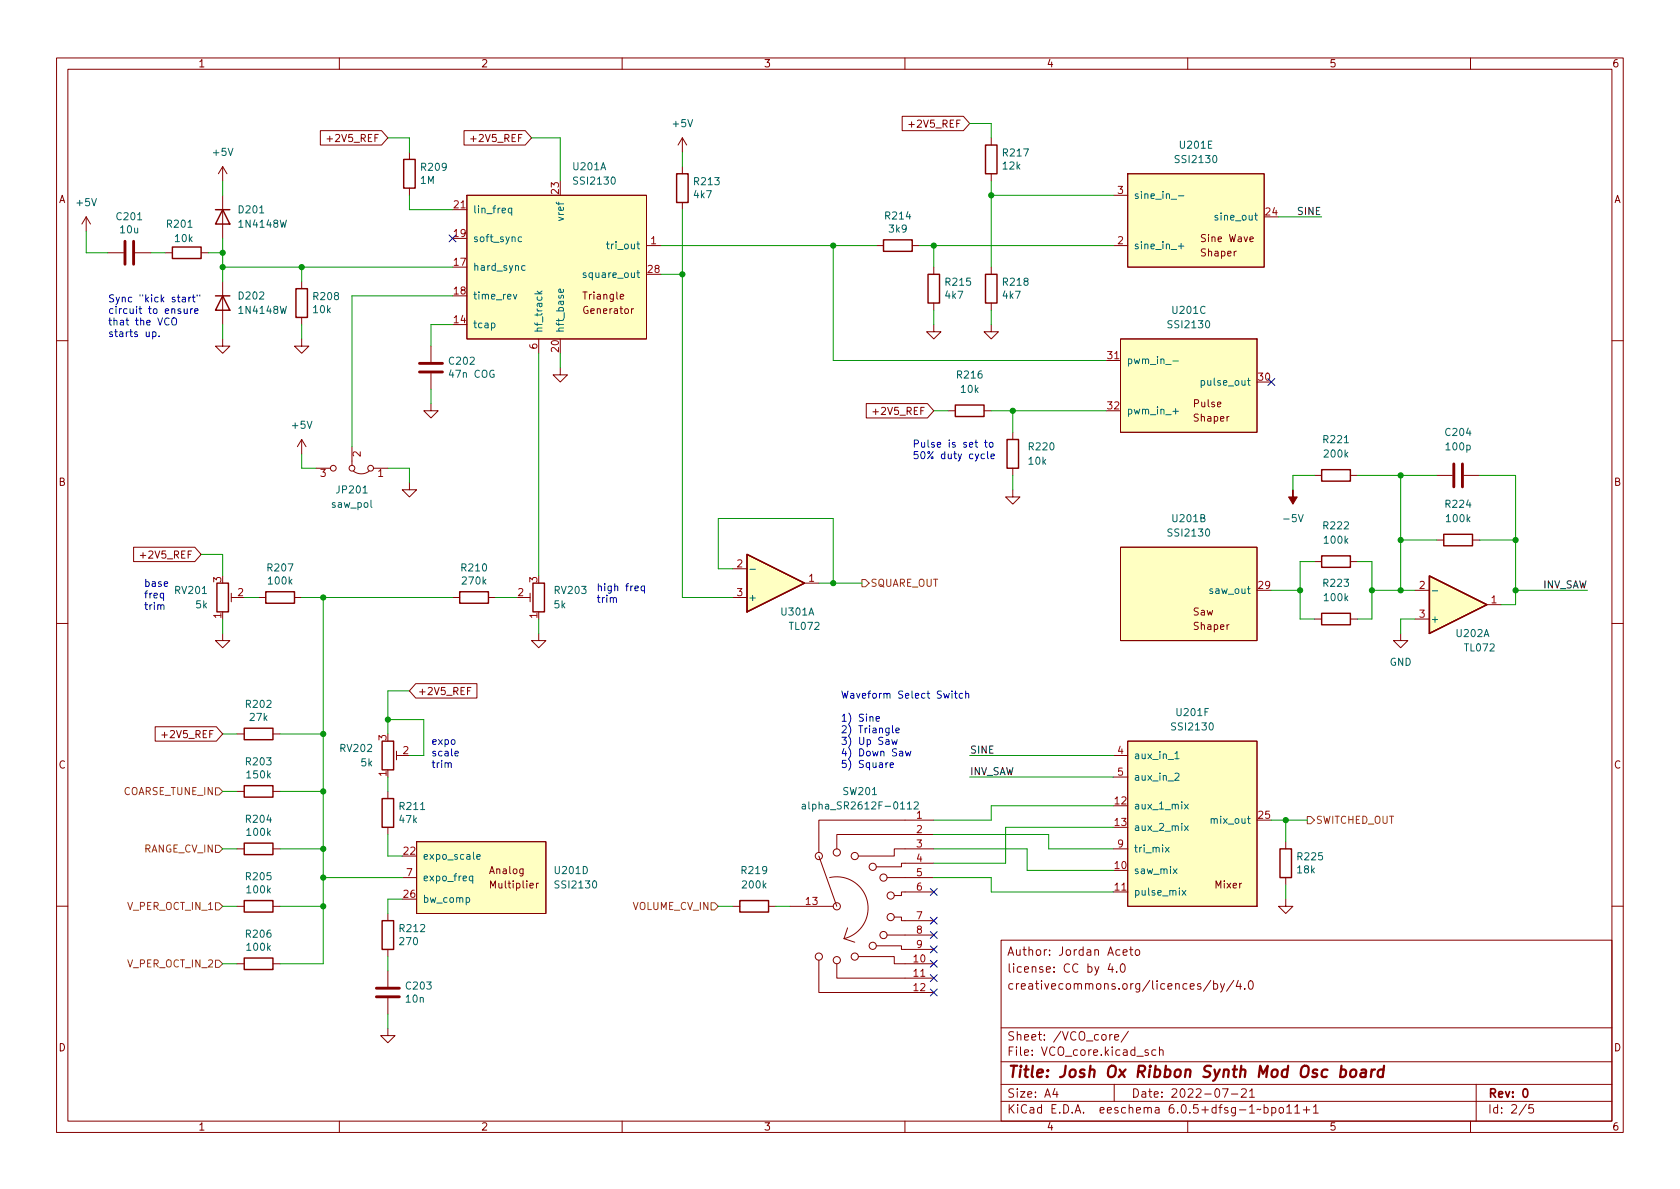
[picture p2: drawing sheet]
<svg xmlns="http://www.w3.org/2000/svg" width="297mm" height="210mm" viewBox="0 0 297 210" stroke-linecap="round" stroke-linejoin="round" font-family="sans-serif">
<g fill="none" stroke="#840000" stroke-width=".18">
<path d="M10 10.2h277v190.1h-277zM12 12.2h273v186.1h-273zM60 10.2v2M110 10.2v2M160 10.2v2M210 10.2v2M260 10.2v2M15.2 38.3l-.7 1.3M15.2 38.3v2.6M15.2 38.3l.8 1.3M39.4 29.5l-.8 1.2M39.4 29.5v2.5"/>
<path d="M39.4 34.5v7.7M39.4 29.5l.7 1.2M56.6 23.1h10.9l1.1 1.3-1.1 1.2h-10.9zM57.8 24.6h1M72.4 26.9v1.3M72.4 33.3v1.2M80 37.1h2.5M82 23.1h10.9l1.1 1.3-1.1 1.2h-10.9zM82.5 34.5h31.8v25.4h-31.8zM83.2 24.6h1M120.6 24.4v2.5M120.6 29.5v1.2"/>
<path d="M120.6 35.8v1.3M120.6 24.4l-.7 1.2M120.6 24.4l.8 1.2M159.5 20.6h10.8l1.1 1.2-1.1 1.3h-10.8zM160.7 22h1M175.3 24.4v1.2M175.3 30.7v1.3M196.8 34.5h2.6M199.4 30.7h24.1v16.5h-24.1zM19 44.7h2.8M23.9 44.7h2.8M29.2 44.7h1.3"/>
<path d="M35.6 44.7h1.2M39.4 59.9v1.3h1.2l-1.2 1.3-1.3-1.3h1.3M39.4 49.8v7.6M53.3 59.9v1.3h1.3l-1.3 1.3-1.2-1.3h1.2M53.3 49.8v1.2M53.3 56.1v1.3M95.2 59.9v2.6M109.7 52.5l.6-.2-.1-.2-.4-.1-.1 .2v.6h.5M112 54.6l-.3 .2M114.3 43.4h2.5M154.9 43.4h1.3M161.3 43.4h1.3"/>
<path d="M165.1 57.4v1.3h1.3l-1.3 1.2-1.3-1.2h1.3M165.1 47.2v1.3M165.1 53.6v1.3M175.3 57.4v1.3h1.2l-1.2 1.2-1.3-1.2h1.3M175.3 47.2v1.3M175.3 53.6v1.3M196.8 43.4h2.6M198.1 59.9h24.1v16.5h-24.1zM10 60.2h2M53.3 77.7l-.7 1.3M53.3 77.7v2.6M53.3 77.7l.8 1.3"/>
<path d="M62.2 79v3.3M76.2 71.4v1.2h1.3l-1.3 1.3-1.3-1.3h1.3M76.2 61.2v2.8M76.2 66v2.8M99.1 65v1.3h1.2l-1.2 1.3-1.3-1.3h1.3M153.2 71.4h10.8l1.1 1.2-1.1 1.3h-10.8zM154.3 72.8h1M167.6 72.6h1.3M174 72.6h1.3M179.1 76.4v1.3M195.6 63.7h2.5M285 60.2h2"/>
<path d="M23.6 96.8h10.8l1.2 1.2-1.2 1.3h-10.8zM24.8 98.2h1M55.9 82.8h2.5M62.5 83.3a2.26 2.26 0 0 0 2.8 0M66 82.8h2.6M72.4 85.3v1.3h1.3l-1.3 1.3-1.3-1.3h1.3M179.1 86.6v1.3h1.2l-1.2 1.2-1.3-1.2h1.3M179.1 82.8v1.3M198.1 96.8h24.1v16.5h-24.1zM232.4 99.3h1.3M232.4 84.1h1.3M238.8 99.3h1.2"/>
<path d="M238.8 84.1h1.2M254 95.5h1.3M254 84.1h2.8M258.8 84.1h2.8M260.3 95.5h1.3M10 110.2h2M39.4 112v1.3h-1.3l1.3 1.2 1.2-1.2h-1.2M40.9 105.7h1M40.9 104.9v1.5M45.7 105.7h1.3M52.1 105.7h1.2M80 105.7h1.3"/>
<path d="M86.4 105.7h1.2M92.7 105.7h1M93.7 104.9v1.5M95.2 112v1.3h-1.2l1.2 1.2 1.3-1.2h-1.3M129.5 105.7h2.6M129.5 100.6h2.6M142.2 103.1h2.6M232.4 109.5h1.3M238.8 109.5h1.2M247.6 112v1.3h1.3l-1.3 1.2-1.2-1.2h1.2M250.2 104.4h2.5M250.2 109.5h2.5"/>
<path d="M262.9 106.9h2.5M285 110.2h2M27.4 128.5h10.9l1.1 1.3-1.1 1.3h-10.9zM28.6 130h1M41.9 129.8h1.3M41.9 139.9h1.3M48.3 129.8h1.2M48.3 139.9h1.2M68.6 139.9v1.3M70.1 133.6h1M70.1 132.8v1.6M73.5 120.9h10.8v2.5h-10.8l-1.1-1.2z"/>
<path d="M83.3 121.6h-.6v1.2M196.8 133.6h2.6M196.8 137.4h2.6M199.4 131.1h22.8v29.2h-22.8zM41.9 150.1h1.3M48.3 150.1h1.2M68.6 146.3v1.3M71.1 155.2h2.6M73.7 148.8h22.8v12.7h-22.8zM94.8 156.2v.8M95.2 156.2l-.4 .2M144.8 151.4l3.2 8.9"/>
<path d="M146.7 155.2a5.5 5.5 0 0 1 6.6 4.1 5.5 5.5 0 0 1-4.1 6.7M156.8 155.2h8.3M165.1 145h-20.3v5.7M165.1 147.6h-17.1v2.5M165.1 150.1h-7v1.3h-6.3M165.1 152.6h-5.7v.7h-4.5M165.1 157.7h-5.7v.7h-1.3M196.8 157.7h2.6M196.8 150.1h2.6M227.3 159v1.3h1.3l-1.3 1.2-1.2-1.2h1.2M227.3 148.8v1.3M227.3 155.2v1.3"/>
<path d="M10 160.2h2M41.9 160.3h1.3M41.9 170.4h1.3M48.3 160.3h1.2M48.3 170.4h1.2M68.6 161.5v1.3M68.6 167.9v1.3M68.6 171.7v2.8M68.6 176.5v2.8M129.5 160.3h1.3M135.9 160.3h1.3M139.7 160.3h7.6"/>
<path d="M144.8 169.8v5.7h20.3M148 170.4v2.6h17.1M149.2 166l1.9 .6M149.9 164.1l-.7 1.9M151.8 169.2h6.3v1.2h7M154.9 167.3h4.5v.6h5.7M156.8 165.3h8.3M158.1 162.2h1.3v.6h5.7M177 166.3h108v32h-108zM196.3 170.4l-.4 1h1M196.6 170.9v1M197.4 171.8v.1"/>
<path d="M198.2 170.6l.2-.2a.81 .81 0 0 1 .6 .7 .81 .81 0 0 1-.3 .8h-.1a.81 .81 0 0 1-.4-1.3zM198.6 168.4l.7-.1-.1-.3-.4-.1-.2 .2v.8h.6M199.7 167.9h.6M199.9 167.4v1.3l.4 .2M200.9 168l.3-.1 .3 .3v.4l-.3 .3h-.3l-.2-.3v-.4zM214.1 173.4l-1.3 1.9M214.6 174l.4-.1 .3 .3v.4l-.2 .3h-.5M214.6 173.4v1.5M215.8 173.9l.3 1M216.5 173.9l-.5 1.4-.2 .1M218.1 173.4l-1.2 1.9M218.9 173.4l-.3 1h.9"/>
<path d="M219.3 173.9v1M220.1 174.8v.1M220.9 173.6l.2-.2a.81 .81 0 0 1 .6 .7 .81 .81 0 0 1-.3 .8h-.2a.81 .81 0 0 1-.3-1.3zM285 160.2h2M60 198.3v2M68.6 181.9v1.2h1.2l-1.2 1.3-1.3-1.3h1.3M110 198.3v2M160 198.3v2M177 194.8h108M177 191.8h108M177 187.8h108M177 181.8h108"/>
<path d="M186.5 192.5l-.4 1h1M186.9 193v1M196.6 182.9l-.2 .1-.2 .2M197 191.8v3M197.1 183.4l.7-.1-.1-.3-.4-.1-.2 .2v.8h.6M199.5 182.4l-1.3 1.9M203 185.7l-.4-.1-.2 .2 .1 .3 .5 .1v.4h-.6M204.4 185.7l-.5-.1-.3 .3v.4l.2 .3h.6M205 185.8l.2-.2 .4 .1v.9M205 185.1v1.5M210 198.3v2M216.1 192.5h1l-.6 1.5"/>
<path d="M217.7 193.5h1.2M219.5 192.7l.6-.2 .2 .2 .1 .3-1 1h1M220.9 193l.5-.5v1.5M220.9 194h.9M223.5 195.9l.4-.1 .3 .3v.4l-.1 .3h-.6M223.5 195.3v1.5M224.9 195.9l.4-.1 .3 .3v.4l-.2 .3h-.5M224.9 195.8v1.5M226.3 195.9l.3-.1 .3 .3v.4l-.3 .3h-.3l-.2-.3v-.4zM227.5 195.8l.4-.5v1.5M227.5 196.8h.9M228.9 195.8l.5-.5v1.5"/>
<path d="M228.9 196.8h.9M230.4 196.3h1.2M231 195.7v1.1M232.2 195.8l.4-.5v1.5M232.2 196.8h.9M260 198.3v2M261 191.8v6.5M269.9 195.3l-1.3 1.9M271.1 195.3h-.7l-.1 .7 .2-.1 .5 .1 .2 .2-.1 .5-.2 .1-.6-.1"/>
<circle cx="58.9" cy="82.8" r=".51"/>
<circle cx="62.2" cy="82.8" r=".51"/>
<circle cx="65.5" cy="82.8" r=".51"/>
<circle cx="144.8" cy="151.4" r=".63"/>
<circle cx="148" cy="150.7" r=".63"/>
<circle cx="151.1" cy="151.4" r=".63"/>
<circle cx="154.3" cy="153.3" r=".63"/>
<circle cx="156.2" cy="155.2" r=".63"/>
<circle cx="157.5" cy="158.4" r=".63"/>
<circle cx="144.8" cy="169.2" r=".63"/>
<circle cx="148" cy="160.3" r=".63"/>
<circle cx="148" cy="169.8" r=".63"/>
<circle cx="151.1" cy="169.2" r=".63"/>
<circle cx="154.3" cy="167.3" r=".63"/>
<circle cx="156.2" cy="165.3" r=".63"/>
<circle cx="157.5" cy="162.2" r=".63"/>
</g>
<path d="M269.4 192.7l.2-.2a.8 .8 0 0 1 .5 .8 .8 .8 0 0 1-.5 .7l-.2-.1-.1-.4z" fill="none" stroke="#840000" stroke-width=".3"/>
<path d="M237.1 189.2l.2-.1 .6 .1 .1 .3-.1 .6a.66 .66 0 0 1-.9 .3M238.9 189.3a.52 .52 0 0 1 .5-.2 .52 .52 0 0 1 .4 .4v.6a.55 .55 0 0 1-.6 .4 .55 .55 0 0 1-.5-.4zM240.7 189.2l.2-.1 .6 .1-.1 1.3M241.5 189.6l-.7 .1a.4 .4 0 0 0-.3 .3 .4 .4 0 0 0 .3 .5l.6-.1M242.5 189.1l-.1 1.4M243.1 189.1l-.4 .1-.2 .3M244.6 189.2a.66 .66 0 0 0-1 .3v.6l.1 .3 .2 .1 .6-.1M244.7 188.5l-.2 2" fill="none" stroke="#840000" stroke-width=".4"/>
<g fill="none" stroke="#840000" stroke-width=".25">
<path d="M38.1 37.1h2.5M39.4 37.1l1.2 2.5h-2.5zM71.4 28.2h2v5.1h-2zM119.6 30.7h2.1v5.1h-2.1zM174.2 25.6h2.1v5.1h-2.1zM30.5 43.7h5.1v2h-5.1zM38.1 52.3h2.5M39.4 52.3l1.2 2.6h-2.5zM52.3 51h2.1v5.1h-2.1zM156.2 42.4h5.1v2h-5.1zM164.1 48.5h2v5.1h-2zM174.2 48.5h2.1v5.1h-2.1z"/>
<path d="M168.9 71.6h5.1v2.1h-5.1zM178.1 77.7h2v5.1h-2zM132.1 98l10.1 5.1-10.1 5.1zM233.7 98.3h5.1v2h-5.1zM233.7 83.1h5.1v2h-5.1zM255.3 94.5h5v2h-5zM38.4 103.1h2v5.1h-2zM47 104.6h5.1v2.1h-5.1zM81.3 104.6h5.1v2.1h-5.1zM94.2 103.1h2.1v5.1h-2.1zM233.7 108.5h5.1v2h-5.1zM252.7 101.8l10.2 5.1-10.2 5.1z"/>
<path d="M43.2 128.8h5.1v2h-5.1zM43.2 138.9h5.1v2.1h-5.1zM67.6 131.1h2v5h-2zM43.2 149.1h5.1v2h-5.1zM43.2 159.3h5.1v2h-5.1zM67.6 141.2h2v5.1h-2zM130.8 159.3h5.1v2h-5.1zM226.3 150.1h2v5.1h-2zM43.2 169.4h5.1v2h-5.1zM67.6 162.8h2v5.1h-2z"/>
</g>
<path d="M22.1 42.7v4M23.6 42.7v4M74.2 65.8h4M74.2 64.3h4M257 82v4.1M258.6 82v4.1M66.5 176.3h4.1M66.5 174.7h4.1" fill="none" stroke="#840000" stroke-width=".51"/>
<g fill="none" stroke="#006464" stroke-width=".18">
<path d="M90.5 36.9l-.4-.1-.2 .2 .1 .6h.5M90.5 36.8v1.3M208.3 34.6h1M86.9 57.2l.4-.1 .2 .3-.1 .5h-.5M90.8 52l.3 .9 .3-.9M92.2 41.9h-.3l-.3 .2 .1 .6h.5M92.8 47h-.3l-.3 .2 .2 .6h.4M94.6 52h1.2M95 51.5l.5 .5M95.8 51.5l-.5 .3M99.6 51.2v.3l-.1 .2-.7-.1v-.4l.3-.1 .1 .6M103.6 48.3l-.3-.1-.2 .2 .1 .2 .4 .1v.3h-.5"/>
<path d="M208.3 43.5h1M208.8 43v1M207.4 63.8h.9M207.4 72.7h.9M207.9 72.2v1M65.6 88.5v1l.2 .2M132.6 100.7h1M253.2 104.5h1M207.7 133.3l.4-.4v1.3M207.7 136.8l.5-.1 .3 .4-.8 .9h.8M207.7 134.2h.8M82.4 158.8l.4-.1 .2 .3-.1 .5h-.5"/>
<path d="M83.6 155l-.4-.1-.2 .3 .1 .5h.5M83.6 154.9v1.3M84.3 151.5l.6-.1v-.2l-.4-.1-.2 .2 .1 .6h.5M141.9 142.3h.4l.1 .8M142.4 142.5l-.4 .1-.2 .2 .2 .3 .4-.1M160.4 143.1h.8M161.6 141.9l.5-.1 .3 .4-.8 .9h.8M206 149.8l.7 .9M206.7 149.8l-.7 .9M207.4 153.6l.7 .9M208.1 153.6l-.7 .9M209 157.5l.7 .8"/>
<path d="M209.4 142.2l.7 .9M209.4 146l.7 .9M209.7 157.5l-.7 .8M210.1 142.2l-.7 .9M210.1 146l-.7 .9"/>
</g>
<g fill="#ffffc2" stroke="#ffffc2" stroke-width=".18">
<path d="M199.4 131.1h22.8v29.2h-22.8z"/>
<path d="M132.1 98l10.1 5.1-10.1 5.1z"/>
<path d="M198.1 59.9h24.1v16.5h-24.1z"/>
<path d="M199.4 30.7h24.1v16.5h-24.1z"/>
<path d="M73.7 148.8h22.8v12.7h-22.8z"/>
<path d="M252.7 101.8l10.2 5.1-10.2 5.1z"/>
<path d="M82.5 34.5h31.8v25.4h-31.8z"/>
<path d="M198.1 96.8h24.1v16.5h-24.1z"/>
</g>
<path d="M228.6 86.6v1.3h.8l-.8 1.2-.8-1.2h.8z" fill="#840000" stroke="#840000" stroke-width=".18"/>
<path d="M152.4 102.5h.6l.7 .6-.7 .7h-.6zM38.1 139.3h.6l.7 .6-.7 .7h-.6zM38.1 149.5h.6l.7 .6-.7 .6h-.6zM38.1 159.6h.6l.7 .7-.7 .6h-.6zM125.7 159.6h.7l.6 .7-.6 .6h-.7zM231.1 144.4h.7l.6 .6-.6 .7h-.7zM38.1 169.8h.6l.7 .6-.7 .7h-.6z" fill="none" stroke="#725600" stroke-width=".18"/>
<g fill="none" stroke="#0000c2" stroke-width=".18">
<path d="M27 58.7h.4l.2 .2-.1 .6h-.5M27 58.7v1.3M28.1 59.4v.1M29.9 56.3a.6 .6 0 0 0-.8 .5 .6 .6 0 0 0 .5 .7l.3-.1M30.6 56.3l.1-.1a.43 .43 0 0 1 .5 .4v.5a.42 .42 0 0 1-.4 .4 .42 .42 0 0 1-.4-.4v-.5zM32.2 52.6h.5l.1 .8M32.6 54.6v.8h.3l.2-.1M32.8 52.9h-.4l-.2 .2 .2 .3 .4-.1M33.1 54.6v.8M33.4 52.5v.9M33.7 54.6v.8M33.8 52.5l-.4 .3"/>
<path d="M34 52.5h.5M34.1 54.6l-.4 .2M34.2 52.1v1.1l.3 .2M34.4 55l.6-.1v-.2l-.4-.1-.2 .2 .1 .6h.5M34.9 52.1v.3M35.3 52.1v.3M174.1 78.2h.5M174.2 77.8v1.1l.4 .2M174.6 79.8v1.1l.2 .2M175 78.3l.3-.1 .3 .3v.3l-.3 .3-.3-.1-.1-.2zM174.1 80.3h-.4l-.2 .2 .1 .6h.5M175.2 80.7l.6-.1v-.3h-.4l-.2 .2 .1 .6h.5"/>
<path d="M28.4 107.1l.2-.2 .3 .1 .1 .8M108.4 105.9l.2-.2h.3l.1 .8M112.3 104.1l.6-.2-.1-.2-.4-.1-.1 .2v.6h.5M114 103.7l-.4-.1-.3 .3 .2 .5h.5M114 103.6v1.3M79.2 135.1l.2-.2h.3l.1 .8M80.4 133.3l.7-.2-.1-.2-.4-.1-.2 .2 .1 .6h.5M154.9 127.1l.6-.1-.1-.2-.3-.1-.2 .2 .1 .6h.4M157 134.9l-.4 .2M157.4 135.3l.6-.1-.1-.3h-.3l-.2 .2v.6h.5M157.7 130.8l.2 .8 .3-.6 .2 .6 .2-.8M157.8 128.3v1.1l.2 .2"/>
<path d="M158.4 129.2l.6-.1-.1-.3-.3-.1-.2 .2 .1 .6h.4M160.1 132.8l.2 .9 .3-.6 .2 .6 .3-.9M168.3 122.2v.1M168.3 122.6v.9M168.7 122.6h.5M168.9 122.2v1.1l.3 .2M170.2 122.7l-.4-.1-.2 .3 .1 .5h.5M170.7 122.7l.2-.1 .3 .1 .1 .8M170.7 122.2v1.3"/>
</g>
<g fill="none" stroke="#009600" stroke-width=".18">
<path d="M39.4 32v2.5M68.6 24.4h3.8v2.5M72.4 34.5v2.6h7.6M94 24.4h5.1v7.6M120.6 37.1v68.6h8.9M120.6 26.9v2.6M171.4 21.8h3.9v2.6M175.3 32v15.2M175.3 34.5h21.5M226.1 38.3h7.6M15.2 40.9v3.8h3.8M26.7 44.7h2.5"/>
<path d="M36.8 44.7h2.6M39.4 42.2v7.6M39.4 57.4v2.5M39.4 47.2h40.6M53.3 47.2v2.6M53.3 57.4v2.5M80 52.3h-17.8v26.7M80 57.4h-3.8v3.8M116.8 43.4h38.1M116.8 48.5h3.8M147.3 43.4v20.3h48.3M162.6 43.4h34.2"/>
<path d="M165.1 43.4v3.8M165.1 54.9v2.5M175.3 54.9v2.5M76.2 68.8v2.6M95.2 62.5v39.3M99.1 62.5v2.5M165.1 72.6h2.5M175.3 72.6h20.3M179.1 72.6v3.8M35.6 98h3.8v3.8M53.3 80.3v2.5h2.6M68.6 82.8h3.8v2.5"/>
<path d="M179.1 84.1v2.5M232.4 99.3h-2.5v10.2h2.5M232.4 84.1h-3.8v2.5M240 99.3h2.6v10.2h-2.6M240 84.1h14M247.6 84.1v20.3M247.6 95.5h6.4M261.6 84.1h6.4v22.8h-2.6M261.6 95.5h6.4M39.4 109.5v2.5M43.2 105.7h2.5M53.3 105.7h26.7"/>
<path d="M57.1 105.7v64.7h-7.6M87.6 105.7h3.8M95.2 109.5v2.5M129.5 100.6h-2.5v-8.9h20.3v11.4M144.8 103.1h7.6M224.8 104.4h5.1M242.6 104.4h7.6M250.2 109.5h-2.6v2.5M268 104.4h12.7M39.4 129.8h2.5M39.4 139.9h2.5M49.5 129.8h7.6"/>
<path d="M49.5 139.9h7.6M68.6 137.4v2.5M68.6 127.2h6.3v6.4h-2.5M72.4 122.2h-3.8v7.6M171.4 133.6h25.4M171.4 137.4h25.4M39.4 150.1h2.5M49.5 150.1h7.6M57.1 155.2h14M68.6 147.6v3.8h2.5M71.1 159h-2.5v2.5M165.1 150.1h16.5v3.8h15.2"/>
<path d="M165.1 147.6h20.3v2.5h11.4M165.1 155.2h10.2v2.5h21.5M196.8 142.5h-21.5v2.5h-10.2M196.8 146.3h-19v6.3h-12.7M224.8 145h6.3M227.3 145v3.8M227.3 156.5v2.5M39.4 160.3h2.5M39.4 170.4h2.5M49.5 160.3h7.6M68.6 169.2v2.5M68.6 179.3v2.6"/>
<path d="M127 160.3h2.5M137.2 160.3h2.5"/>
</g>
<g fill="none" stroke="#000084" stroke-width=".18">
<path d="M79.4 41.5l1.2 1.3M80.6 41.5l-1.2 1.3M224.2 66.9l1.2 1.3M225.4 66.9l-1.2 1.3M164.5 157.1l1.2 1.2M165.7 157.1l-1.2 1.2M164.5 172.4l1.2 1.2M164.5 169.8l1.2 1.2M164.5 174.9l1.2 1.2M164.5 162.2l1.2 1.2M164.5 167.3l1.2 1.2M164.5 164.7l1.2 1.3"/>
<path d="M165.7 172.4l-1.2 1.2M165.7 169.8l-1.2 1.2M165.7 174.9l-1.2 1.2M165.7 162.2l-1.2 1.2M165.7 167.3l-1.2 1.2M165.7 164.7l-1.2 1.3"/>
</g>
<g fill="#009600" stroke="#009600" stroke-width=".18">
<circle cx="268" cy="95.5" r=".46"/>
<circle cx="247.6" cy="95.5" r=".46"/>
<circle cx="247.6" cy="104.4" r=".46"/>
<circle cx="242.6" cy="104.4" r=".46"/>
<circle cx="268" cy="104.4" r=".46"/>
<circle cx="247.6" cy="84.1" r=".46"/>
<circle cx="229.9" cy="104.4" r=".46"/>
<circle cx="227.3" cy="145" r=".46"/>
<circle cx="165.1" cy="43.4" r=".46"/>
<circle cx="175.3" cy="34.5" r=".46"/>
<circle cx="147.3" cy="43.4" r=".46"/>
<circle cx="147.3" cy="103.1" r=".46"/>
<circle cx="179.1" cy="72.6" r=".46"/>
<circle cx="57.1" cy="105.7" r=".46"/>
<circle cx="120.6" cy="48.5" r=".46"/>
<circle cx="57.1" cy="139.9" r=".46"/>
<circle cx="57.1" cy="155.2" r=".46"/>
<circle cx="57.1" cy="160.3" r=".46"/>
<circle cx="57.1" cy="129.8" r=".46"/>
<circle cx="57.1" cy="150.1" r=".46"/>
<circle cx="53.3" cy="47.2" r=".46"/>
<circle cx="39.4" cy="47.2" r=".46"/>
<circle cx="39.4" cy="44.7" r=".46"/>
<circle cx="68.6" cy="127.2" r=".46"/>
</g>
<text font-size="2.8" fill="#840000" x="178" y="190.6">Title: Josh Ox Ribbon Synth Mod Osc board</text>
<g font-size="2.1" fill="#840000">
<text x="178" y="172">license: CC by 4.0</text>
<text x="178" y="169">Author: Jordan Aceto</text>
<text x="178" y="175">creativecommons.org/licences/by/4.0</text>
<text x="178" y="184">Sheet: /VCO_core/</text>
<text x="178" y="186.7">File: VCO_core.kicad_sch</text>
<text x="178" y="196.9">KiCad E.D.A. eeschema 6.0.5+dfsg-1~bpo11+1</text>
<text x="178" y="194.1">Size: A4</text>
<text x="200" y="194.1">Date: 2022-07-21</text>
<text x="263" y="194.1">Rev: 0</text>
<text x="263" y="196.9">Id: 2/5</text>
</g>
<g font-size="1.8" fill="#840000">
<text x="35" y="11.9">1</text>
<text x="85" y="11.9">2</text>
<text x="135" y="11.9">3</text>
<text x="185" y="11.9">4</text>
<text x="235" y="11.9">5</text>
<text x="285" y="11.9">6</text>
<text x="161.3" y="22.6">+2V5_REF</text>
<text x="58.5" y="25.1">+2V5_REF</text>
<text x="83.9" y="25.1">+2V5_REF</text>
<text x="10.3" y="35.9">A</text>
<text x="285.3" y="35.9">A</text>
<text x="212.4" y="45.3">Shaper</text>
<text x="212.6" y="42.8">Sine Wave</text>
<text x="103.3" y="53">Triangle</text>
<text x="103.3" y="55.5">Generator</text>
<text x="155" y="73.4">+2V5_REF</text>
<text x="211.1" y="72">Pulse</text>
<text x="211.2" y="74.5">Shaper</text>
<text x="10.3" y="85.9">B</text>
<text x="285.3" y="85.9">B</text>
<text x="25.4" y="98.8">+2V5_REF</text>
<text x="211" y="108.8">Saw</text>
<text x="211.2" y="111.4">Shaper</text>
<text x="73.8" y="122.9">+2V5_REF</text>
<text x="29.2" y="130.5">+2V5_REF</text>
<text x="10.3" y="135.9">C</text>
<text x="285.3" y="135.9">C</text>
<text x="86.6" y="154.6">Analog</text>
<text x="87" y="157.1">Multiplier</text>
<text x="214.9" y="157.1">Mixer</text>
<text x="10.3" y="185.9">D</text>
<text x="285.3" y="185.9">D</text>
<text x="35" y="199.9">1</text>
<text x="85" y="199.9">2</text>
<text x="135" y="199.9">3</text>
<text x="185" y="199.9">4</text>
<text x="235" y="199.9">5</text>
<text x="285" y="199.9">6</text>
</g>
<g font-size="1.8" fill="#006464">
<text x="119.1" y="22.5">+5V</text>
<text x="37.8" y="27.6">+5V</text>
<text x="177.4" y="30">12k</text>
<text x="177.5" y="27.7">R217</text>
<text x="208.1" y="28.8">SSI2130</text>
<text x="208.8" y="26.3">U201E</text>
<text x="74.3" y="32.5">1M</text>
<text x="74.6" y="30.2">R209</text>
<text x="101.4" y="30.1">U201A</text>
<text x="101.7" y="32.6">SSI2130</text>
<text x="122.8" y="35">4k7</text>
<text x="122.8" y="32.7">R213</text>
<text x="200.4" y="35.2">sine_in_-</text>
<text x="13.6" y="36.4">+5V</text>
<text x="20.7" y="38.9">C201</text>
<text x="21.3" y="41.2">10u</text>
<text x="29.6" y="40.3">R201</text>
<text x="42.3" y="37.7">D201</text>
<text x="42.5" y="40.3">1N4148W</text>
<text x="83.6" y="37.7">lin_freq</text>
<text x="99.7" y="38.8" transform="rotate(-90 99.7 38.8)">vref</text>
<text x="156.6" y="38.8">R214</text>
<text x="157.3" y="41.1">3k9</text>
<text x="215.2" y="39">sine_out</text>
<text x="31" y="42.8">10k</text>
<text x="83.6" y="47.9">hard_sync</text>
<text x="83.6" y="42.8">soft_sync</text>
<text x="107.8" y="44.1">tri_out</text>
<text x="200.4" y="44.1">sine_in_+</text>
<text x="42.3" y="53">D202</text>
<text x="55.5" y="53.1">R208</text>
<text x="83.6" y="53">time_rev</text>
<text x="103.8" y="49.1">square_out</text>
<text x="167.2" y="52.8">4k7</text>
<text x="167.3" y="50.5">R215</text>
<text x="177.4" y="52.8">4k7</text>
<text x="177.5" y="50.5">R218</text>
<text x="42.5" y="55.5">1N4148W</text>
<text x="55.4" y="55.4">10k</text>
<text x="83.6" y="58">tcap</text>
<text x="95.9" y="58.9" transform="rotate(-90 95.9 58.9)">hf_track</text>
<text x="99.7" y="58.9" transform="rotate(-90 99.7 58.9)">hft_base</text>
<text x="206.8" y="58">SSI2130</text>
<text x="207.4" y="55.5">U201C</text>
<text x="79.5" y="64.5">C202</text>
<text x="199.1" y="64.4">pwm_in_-</text>
<text x="79.6" y="66.8">47n COG</text>
<text x="169.3" y="66.9">R216</text>
<text x="170" y="69.5">10k</text>
<text x="212.9" y="68.2">pulse_out</text>
<text x="51.7" y="75.8">+5V</text>
<text x="199.1" y="73.3">pwm_in_+</text>
<text x="255.7" y="77.1">C204</text>
<text x="181.9" y="82.2">10k</text>
<text x="182" y="79.6">R220</text>
<text x="234.1" y="78.4">R221</text>
<text x="234.3" y="80.9">200k</text>
<text x="255.8" y="79.6">100p</text>
<text x="58.7" y="89.8">saw_pol</text>
<text x="59.7" y="87.2">JP201</text>
<text x="255.7" y="89.8">R224</text>
<text x="206.8" y="94.9">SSI2130</text>
<text x="207.4" y="92.3">U201B</text>
<text x="227.2" y="92.3">-5V</text>
<text x="234.1" y="93.6">R222</text>
<text x="255.8" y="92.3">100k</text>
<text x="47.4" y="101">R207</text>
<text x="81.7" y="101">R210</text>
<text x="234.3" y="96.1">100k</text>
<text x="31.1" y="105">RV201</text>
<text x="34.6" y="107.6">5k</text>
<text x="47.6" y="103.3">100k</text>
<text x="81.9" y="103.3">270k</text>
<text x="98" y="107.6">5k</text>
<text x="98.2" y="105">RV203</text>
<text x="132.2" y="106.3">+</text>
<text x="214.2" y="105">saw_out</text>
<text x="234.1" y="103.8">R223</text>
<text x="234.3" y="106.3">100k</text>
<text x="138.2" y="108.8">U301A</text>
<text x="139.7" y="111.4">TL072</text>
<text x="252.9" y="110.1">+</text>
<text x="257.6" y="112.6">U202A</text>
<text x="245.7" y="117.7">GND</text>
<text x="259.1" y="115.2">TL072</text>
<text x="43.6" y="125.2">R202</text>
<text x="44.2" y="127.5">27k</text>
<text x="207.4" y="129.2">SSI2130</text>
<text x="208.2" y="126.6">U201F</text>
<text x="43.6" y="135.3">R203</text>
<text x="43.8" y="137.6">150k</text>
<text x="60.3" y="133">RV202</text>
<text x="63.9" y="135.5">5k</text>
<text x="200.4" y="134.2">aux_in_1</text>
<text x="70.8" y="143.2">R211</text>
<text x="143.3" y="143.1">alpha_SR2612F-0112</text>
<text x="149.2" y="140.6">SW201</text>
<text x="200.4" y="143.1">aux_1_mix</text>
<text x="200.4" y="138">aux_in_2</text>
<text x="43.6" y="145.5">R204</text>
<text x="43.8" y="147.8">100k</text>
<text x="70.7" y="145.5">47k</text>
<text x="200.4" y="146.9">aux_2_mix</text>
<text x="214.5" y="145.7">mix_out</text>
<text x="43.6" y="155.6">R205</text>
<text x="74.7" y="152">expo_scale</text>
<text x="74.7" y="155.8">expo_freq</text>
<text x="98.2" y="154.6">U201D</text>
<text x="131.2" y="154.6">R219</text>
<text x="200.4" y="154.6">saw_mix</text>
<text x="200.4" y="150.7">tri_mix</text>
<text x="229.4" y="154.4">18k</text>
<text x="229.5" y="152.1">R225</text>
<text x="43.8" y="158">100k</text>
<text x="74.7" y="159.6">bw_comp</text>
<text x="98.4" y="157.1">SSI2130</text>
<text x="131.4" y="157.1">200k</text>
<text x="200.4" y="158.4">pulse_mix</text>
<text x="43.6" y="165.8">R206</text>
<text x="70.8" y="164.8">R212</text>
<text x="70.8" y="167.1">270</text>
<text x="43.8" y="168.1">100k</text>
<text x="71.8" y="177.3">10n</text>
<text x="71.9" y="175">C203</text>
</g>
<g font-size="1.8" fill="#a90000">
<text x="98.8" y="34.3" transform="rotate(-90 98.8 34.3)">23</text>
<text x="197.6" y="34.3">3</text>
<text x="80.3" y="41.9">19</text>
<text x="80.3" y="36.8">21</text>
<text x="223.8" y="38.1">24</text>
<text x="80.3" y="47">17</text>
<text x="115.1" y="43.2">1</text>
<text x="197.6" y="43.2">2</text>
<text x="80.3" y="52.1">18</text>
<text x="114.6" y="48.3">28</text>
<text x="80.3" y="57.1">14</text>
<text x="95" y="61.7" transform="rotate(-90 95 61.7)">6</text>
<text x="98.8" y="62.2" transform="rotate(-90 98.8 62.2)">20</text>
<text x="195.9" y="63.5">31</text>
<text x="222.5" y="67.3">30</text>
<text x="195.9" y="72.4">32</text>
<text x="63.8" y="80.8" transform="rotate(-90 63.8 80.8)">2</text>
<text x="56.7" y="84.3">3</text>
<text x="66.8" y="84.3">1</text>
<text x="130.3" y="100.3">2</text>
<text x="39.1" y="103" transform="rotate(-90 39.1 103)">3</text>
<text x="42.1" y="105.4">2</text>
<text x="91.6" y="105.4">2</text>
<text x="95" y="103" transform="rotate(-90 95 103)">3</text>
<text x="130.3" y="105.4">3</text>
<text x="143" y="102.9">1</text>
<text x="222.5" y="104.1">29</text>
<text x="251" y="104.1">2</text>
<text x="263.7" y="106.7">1</text>
<text x="39.1" y="109.3" transform="rotate(-90 39.1 109.3)">1</text>
<text x="95" y="109.3" transform="rotate(-90 95 109.3)">1</text>
<text x="251" y="109.2">3</text>
<text x="68.3" y="130.9" transform="rotate(-90 68.3 130.9)">3</text>
<text x="68.3" y="137.3" transform="rotate(-90 68.3 137.3)">1</text>
<text x="71.3" y="133.3">2</text>
<text x="197.6" y="133.3">4</text>
<text x="197.6" y="137.2">5</text>
<text x="197.1" y="142.2">12</text>
<text x="162.1" y="144.8">1</text>
<text x="162.1" y="147.3">2</text>
<text x="162.1" y="149.9">3</text>
<text x="197.1" y="146">13</text>
<text x="197.6" y="149.9">9</text>
<text x="222.5" y="144.8">25</text>
<text x="71.4" y="151.1">22</text>
<text x="71.9" y="154.9">7</text>
<text x="162.1" y="152.4">4</text>
<text x="162.1" y="154.9">5</text>
<text x="197.1" y="153.7">10</text>
<text x="71.4" y="158.7">26</text>
<text x="142.5" y="160">13</text>
<text x="162.1" y="157.5">6</text>
<text x="197.1" y="157.5">11</text>
<text x="162.1" y="162.6">7</text>
<text x="162.1" y="165.1">8</text>
<text x="162.1" y="167.6">9</text>
<text x="161.6" y="170.2">10</text>
<text x="161.6" y="172.7">11</text>
<text x="161.6" y="175.3">12</text>
</g>
<g font-size="1.8" fill="#0f0f0f">
<text x="229.6" y="38">SINE</text>
<text x="272.6" y="104">INV_SAW</text>
<text x="171.4" y="133.2">SINE</text>
<text x="171.4" y="137.1">INV_SAW</text>
</g>
<g font-size="1.8" fill="#0000c2">
<text x="19" y="53.5">Sync &quot;kick start&quot;</text>
<text x="19" y="55.5">circuit to ensure</text>
<text x="19" y="57.5">that the VCO</text>
<text x="19" y="59.6">starts up.</text>
<text x="161.3" y="79.1">Pulse is set to</text>
<text x="161.3" y="81.2">50% duty cycle</text>
<text x="25.4" y="103.8">base</text>
<text x="25.4" y="105.8">freq</text>
<text x="25.4" y="107.8">trim</text>
<text x="105.4" y="104.5">high freq</text>
<text x="105.4" y="106.6">trim</text>
<text x="148.6" y="123.5">Waveform Select Switch</text>
<text x="76.2" y="131.7">expo</text>
<text x="148.6" y="127.6">1) Sine</text>
<text x="148.6" y="129.7">2) Triangle</text>
<text x="148.6" y="131.7">3) Up Saw</text>
<text x="76.2" y="133.7">scale</text>
<text x="76.2" y="135.8">trim</text>
<text x="148.6" y="133.7">4) Down Saw</text>
<text x="148.6" y="135.8">5) Square</text>
</g>
<g font-size="1.8" fill="#725600">
<text x="153.9" y="103.8">SQUARE_OUT</text>
<text x="21.8" y="140.6">COARSE_TUNE_IN</text>
<text x="232.6" y="145.7">SWITCHED_OUT</text>
<text x="25.3" y="150.7">RANGE_CV_IN</text>
<text x="22.7" y="160.9">V_PER_OCT_IN_1</text>
<text x="111.8" y="160.9">VOLUME_CV_IN</text>
<text x="22.7" y="171.1">V_PER_OCT_IN_2</text>
</g>
</svg>
